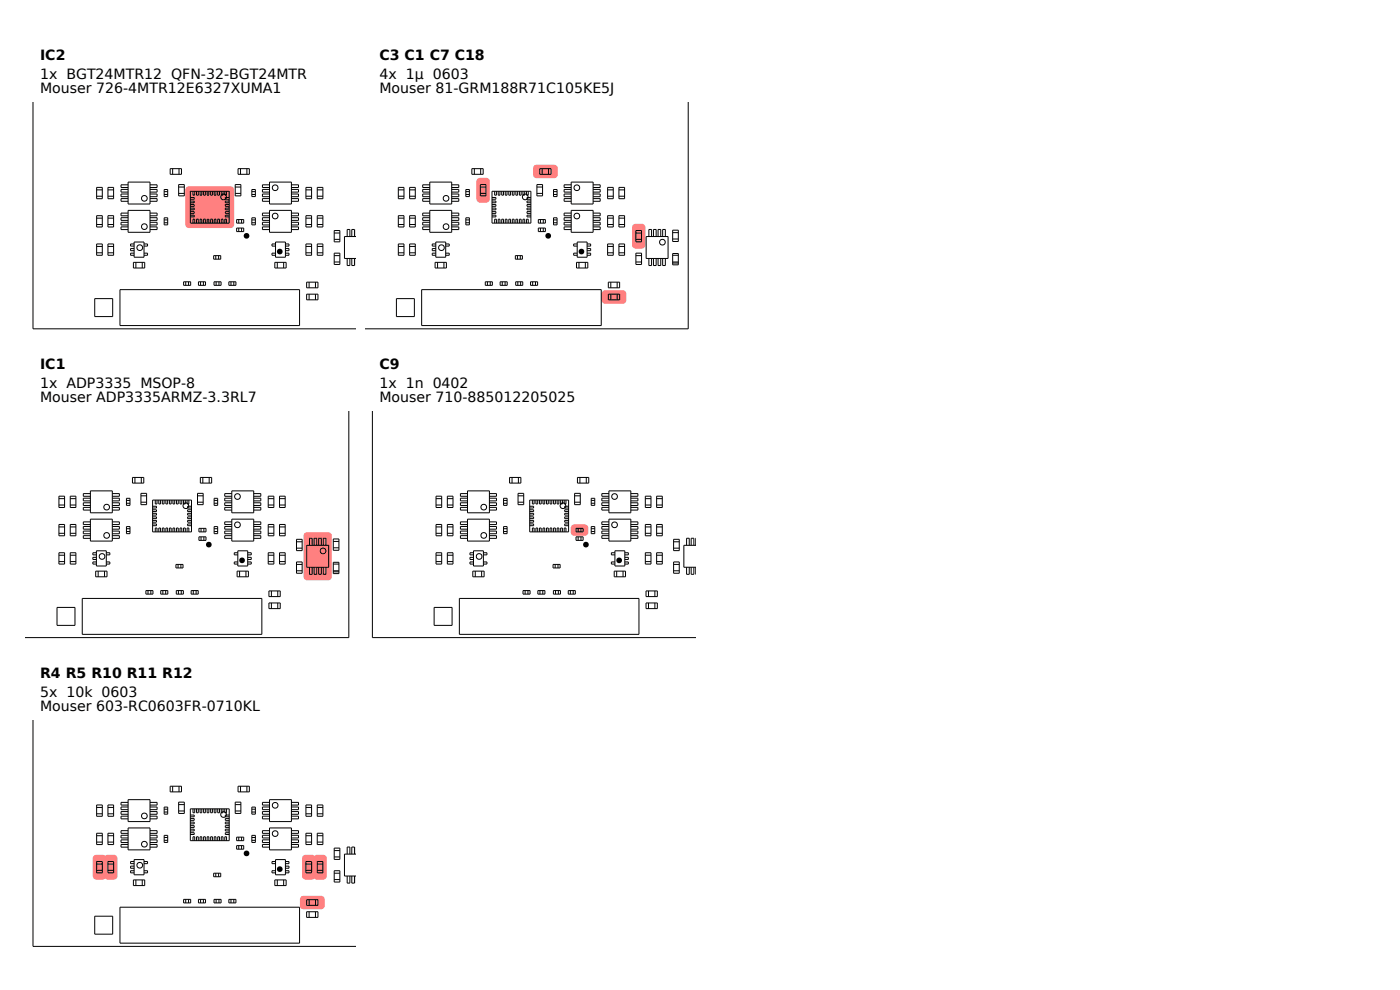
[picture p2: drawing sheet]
<svg xmlns="http://www.w3.org/2000/svg" width="297mm" height="210mm" viewBox="0 0 297 210" stroke-linecap="round" stroke-linejoin="round" font-family="sans-serif">
<path d="M39.5 39.7l.6-.2h8.8a.75 .75 0 0 1 .8 .8v7.3a.75 .75 0 0 1-.8 .8h-8.8a.75 .75 0 0 1-.8-.8v-7.3z" fill="#ff8080"/>
<g fill="none" stroke="#000" stroke-width=".21">
<path d="M7 21.7v48.1h68.6M20.5 39.8h1.2v2.4h-1.2zM22.9 39.8h1.2v2.4h-1.2zM27.2 38.6h4.6v4.7h-4.6zM27.2 39.2h-1.5v.6h1.5M31.8 39.2h1.5v.6h-1.5M36.1 35.8h2.4v1.2h-2.4zM36.6 35.8v1.2M37.9 39.2h1.2v2.4h-1.2zM37.9 39.7h1.2M38 35.8v1.2M49.9 39.2h1.2v2.4h-1.2z"/>
<path d="M49.9 39.7h1.2M50.5 35.8h2.4v1.2h-2.4zM51 35.8v1.2M52.4 35.8v1.2M57.2 38.6h4.6v4.7h-4.6zM57.2 39.2h-1.5v.6h1.5M61.8 39.2h1.5v.6h-1.5M64.9 39.8h1.2v2.4h-1.2zM67.3 39.8h1.2v2.4h-1.2zM20.5 46.3h1.2M20.5 47.6h1.2M20.5 45.8h1.2v2.4h-1.2z"/>
<path d="M20.5 51.8h1.2v2.4h-1.2zM20.5 52.3h1.2M20.5 53.6h1.2M20.5 40.3h1.2M20.5 41.6h1.2M22.9 46.3h1.2M22.9 47.6h1.2M22.9 45.8h1.2v2.4h-1.2zM22.9 52.3h1.2M22.9 53.6h1.2M22.9 51.8h1.2v2.4h-1.2zM22.9 40.3h1.2"/>
<path d="M22.9 41.6h1.2M27.2 45.2h-1.5v.6h1.5M27.2 46.2h-1.5v.6h1.5M27.2 40.2h-1.5v.6h1.5M27.2 44.6h4.6v4.7h-4.6zM27.2 42.1h-1.5v.6h1.5M27.2 41.2h-1.5v.5h1.5M27.2 47.2h-1.5v.5h1.5M27.2 48.1h-1.5v.6h1.5M28.3 55.7h2.4v1.2h-2.4zM28.5 53.7h-.8v.5h.8M28.5 51.8h-.8v.4h.8"/>
<path d="M28.5 51.3h2.1v3.3h-2.1zM28.5 52.7h-.8v.5h.8M28.8 55.7v1.2M30.2 55.7v1.2M30.6 53.7h.7v.5h-.7M30.6 51.8h.7v.4h-.7M31.8 45.2h1.5v.6h-1.5M31.8 46.2h1.5v.6h-1.5M31.8 40.2h1.5v.6h-1.5M31.8 42.1h1.5v.6h-1.5M31.8 41.2h1.5v.5h-1.5M31.8 47.2h1.5v.5h-1.5"/>
<path d="M31.8 48.1h1.5v.6h-1.5M34.8 40.2h.8v1.5h-.8zM34.8 46.2h.8v1.5h-.8zM34.8 46.7h.8M34.8 47.3h.8M34.8 40.7h.8M34.8 41.3h.8M37.9 41h1.2M39 59.8h1.5v.7h-1.5zM39.4 59.8v.7M40 59.8v.7M40.4 40.6h8.2v6.7h-8.2z"/>
<path d="M40.4 45.6h.8v.4h-.8M40.4 44.9h.8v.4h-.8M40.4 44.1h.8v.4h-.8M40.4 43.4h.8v.4h-.8M40.4 42.6h.8v.4h-.8M40.4 41.9h.8v.4h-.8M40.9 40.6v.8h.4v-.8M40.9 47.3v-.8h.4v.8M41.7 40.6v.8h.4v-.8M41.7 47.3v-.8h.4v.8M42.1 59.8h1.5v.7h-1.5zM42.4 40.6v.8h.4v-.8"/>
<path d="M42.4 47.3v-.8h.4v.8M42.6 59.8v.7M43.2 59.8v.7M43.2 40.6v.8h.4v-.8M43.2 47.3v-.8h.4v.8M43.9 40.6v.8h.4v-.8M43.9 47.3v-.8h.4v.8M44.7 40.6v.8h.4v-.8M44.7 47.3v-.8h.4v.8M45.3 54.2h1.5v.8h-1.5zM45.4 59.8h1.5v.7h-1.5zM45.4 40.6v.8h.4v-.8"/>
<path d="M45.4 47.3v-.8h.4v.8M45.8 54.2v.8M45.9 59.8v.7M46.2 40.6v.8h.4v-.8M46.2 47.3v-.8h.4v.8M46.4 54.2v.8M46.5 59.8v.7M46.9 40.6v.8h.4v-.8M46.9 47.3v-.8h.4v.8M47.7 40.6v.8h.4v-.8M47.7 47.3v-.8h.4v.8M48.6 59.8h1.5v.7h-1.5z"/>
<path d="M48.6 41.9h-.8v.4h.8M48.6 42.6h-.8v.4h.8M48.6 43.4h-.8v.4h.8M48.6 44.1h-.8v.4h.8M48.6 44.9h-.8v.4h.8M48.6 45.6h-.8v.4h.8M49 59.8v.7M49.6 59.8v.7M49.9 41h1.2M50.2 46.6h1.5v.7h-1.5zM50.2 48.4h1.5v.7h-1.5zM50.7 46.6v.7"/>
<path d="M50.7 48.4v.7M51.3 46.6v.7M51.3 48.4v.7M53.4 46.2h.8v1.5h-.8zM53.4 46.7h.8M53.4 47.3h.8M53.4 40.7h.8M53.4 41.3h.8M53.4 40.2h.8v1.5h-.8zM57.2 45.2h-1.5v.6h1.5M57.2 46.2h-1.5v.6h1.5M57.2 40.2h-1.5v.6h1.5"/>
<path d="M57.2 42.1h-1.5v.6h1.5M57.2 41.2h-1.5v.5h1.5M57.2 48.1h-1.5v.6h1.5M57.2 47.2h-1.5v.5h1.5M57.2 44.6h4.6v4.7h-4.6zM58.3 55.7h2.4v1.2h-2.4zM58.5 53.7h-.8v.5h.8M58.5 51.8h-.8v.4h.8M58.5 51.3h2.1v3.3h-2.1zM58.8 55.7v1.2M60.2 55.7v1.2M60.6 53.7h.7v.5h-.7"/>
<path d="M60.6 51.8h.7v.4h-.7M60.6 52.7h.7v.5h-.7M61.8 45.2h1.5v.6h-1.5M61.8 46.2h1.5v.6h-1.5M61.8 40.2h1.5v.6h-1.5M61.8 42.1h1.5v.6h-1.5M61.8 41.2h1.5v.5h-1.5M61.8 48.1h1.5v.6h-1.5M61.8 47.2h1.5v.5h-1.5M64.9 46.3h1.2M64.9 47.6h1.2M64.9 45.8h1.2v2.4h-1.2z"/>
<path d="M64.9 52.3h1.2M64.9 53.6h1.2M64.9 51.8h1.2v2.4h-1.2zM64.9 40.3h1.2M64.9 41.6h1.2M65.1 59.9h2.4v1.2h-2.4zM65.6 59.9v1.2M66.9 59.9v1.2M67.3 46.3h1.2M67.3 47.6h1.2M67.3 45.8h1.2v2.4h-1.2zM67.3 51.8h1.2v2.4h-1.2z"/>
<path d="M67.3 52.3h1.2M67.3 53.6h1.2M67.3 40.3h1.2M67.3 41.6h1.2M70.9 54.2h1.2M70.9 49.4h1.2M70.9 50.8h1.2M70.9 48.9h1.2v2.4h-1.2zM70.9 53.7h1.2v2.4h-1.2zM70.9 55.6h1.2M73.7 50.2v-1.5h.5v1.5M73.7 54.8v1.5h.5v-1.5"/>
<path d="M74.6 50.2v-1.5h.6v1.5M74.6 54.8v1.5h.6v-1.5M75.6 50.2h-2.5v4.6h2.5M20.1 63.4h3.8v3.8h-3.8zM25.5 61.4h38.1v7.7h-38.1zM65.1 62.4h2.4v1.2h-2.4zM65.6 62.4v1.2M66.9 62.4v1.2"/>
<circle cx="58.4" cy="39.8" r=".6"/>
<circle cx="29.6" cy="52.5" r=".6"/>
<circle cx="30.6" cy="42.1" r=".6"/>
<circle cx="30.6" cy="48.1" r=".6"/>
<circle cx="47.4" cy="41.8" r=".6"/>
<circle cx="58.4" cy="45.8" r=".6"/>
</g>
<g fill="#000">
<path d="M58.8 53.4a.6 .6 0 0 1 1.2 0 .6 .6 0 0 1-1.2 0zM22.8 21.7h1.4z"/>
<circle cx="52.3" cy="50" r=".6"/>
</g>
<path d="M64.6 113.1l.6-.2h4.5a.75 .75 0 0 1 .7 .8v8.7a.75 .75 0 0 1-.7 .7h-4.5a.75 .75 0 0 1-.8-.7v-8.7z" fill="#ff8080"/>
<g fill="none" stroke="#000" stroke-width=".21">
<path d="M74 87.2v48.1h-68.5M12.5 111.8h1.2M12.5 113.1h1.2M12.5 111.3h1.2v2.4h-1.2zM12.5 105.3h1.2v2.4h-1.2zM12.5 117.3h1.2v2.4h-1.2zM12.5 117.8h1.2M12.5 119.1h1.2M12.5 105.8h1.2M12.5 107.1h1.2M14.9 111.8h1.2M14.9 113.1h1.2"/>
<path d="M14.9 111.3h1.2v2.4h-1.2zM14.9 117.3h1.2v2.4h-1.2zM14.9 117.8h1.2M14.9 119.1h1.2M14.9 105.3h1.2v2.4h-1.2zM14.9 105.8h1.2M14.9 107.1h1.2M19.2 110.7h-1.5v.6h1.5M19.2 111.7h-1.5v.6h1.5M19.2 105.7h-1.5v.6h1.5M19.2 104.7h-1.5v.6h1.5M19.2 104.1h4.6v4.7h-4.6z"/>
<path d="M19.2 110.1h4.6v4.7h-4.6zM19.2 107.6h-1.5v.6h1.5M19.2 106.7h-1.5v.5h1.5M19.2 112.7h-1.5v.5h1.5M19.2 113.6h-1.5v.6h1.5M20.5 119.2h-.8v.5h.8M20.5 117.3h-.8v.4h.8M20.5 116.9h2.1v3.2h-2.1zM20.5 118.2h-.8v.5h.8M22.6 119.2h.7v.5h-.7M22.6 117.3h.7v.4h-.7M23.8 110.7h1.5v.6h-1.5"/>
<path d="M23.8 111.7h1.5v.6h-1.5M23.8 105.7h1.5v.6h-1.5M23.8 104.7h1.5v.6h-1.5M23.8 107.6h1.5v.6h-1.5M23.8 106.7h1.5v.5h-1.5M23.8 112.7h1.5v.5h-1.5M23.8 113.6h1.5v.6h-1.5M26.8 105.7h.8v1.5h-.8zM26.8 111.7h.8v1.5h-.8zM26.8 112.2h.8M26.8 112.8h.8M26.8 106.2h.8"/>
<path d="M26.8 106.8h.8M28.1 101.3h2.4v1.2h-2.4zM28.6 101.3v1.2M29.9 104.7h1.2v2.4h-1.2zM29.9 105.2h1.2M29.9 106.5h1.2M30 101.3v1.2M32.4 106.1h8.2v6.7h-8.2zM32.4 111.2h.8v.3h-.8M32.4 110.4h.8v.4h-.8M32.4 109.7h.8v.3h-.8M32.4 108.9h.8v.4h-.8"/>
<path d="M32.4 108.2h.8v.3h-.8M32.4 107.4h.8v.4h-.8M32.9 106.1v.8h.4v-.8M32.9 112.8v-.8h.4v.8M33.7 106.1v.8h.4v-.8M33.7 112.8v-.8h.4v.8M34.4 106.1v.8h.4v-.8M34.4 112.8v-.8h.4v.8M35.2 106.1v.8h.4v-.8M35.2 112.8v-.8h.4v.8M35.9 106.1v.8h.4v-.8M35.9 112.8v-.8h.4v.8"/>
<path d="M36.7 106.1v.8h.4v-.8M36.7 112.8v-.8h.4v.8M37.3 119.7h1.5v.8h-1.5zM37.4 106.1v.8h.4v-.8M37.4 112.8v-.8h.4v.8M37.8 119.7v.8M38.2 106.1v.8h.4v-.8M38.2 112.8v-.8h.4v.8M38.4 119.7v.8M38.9 106.1v.8h.4v-.8M38.9 112.8v-.8h.4v.8M39.7 106.1v.8h.4v-.8"/>
<path d="M39.7 112.8v-.8h.4v.8M40.6 107.4h-.8v.4h.8M40.6 108.2h-.8v.3h.8M40.6 108.9h-.8v.4h.8M40.6 109.7h-.8v.3h.8M40.6 110.4h-.8v.4h.8M40.6 111.2h-.8v.3h.8M41.9 104.7h1.2v2.4h-1.2zM41.9 105.2h1.2M41.9 106.5h1.2M42.2 112.1h1.5v.7h-1.5zM42.2 113.9h1.5v.7h-1.5z"/>
<path d="M42.5 101.3h2.4v1.2h-2.4zM42.7 112.1v.7M42.7 113.9v.7M43 101.3v1.2M43.3 112.1v.7M43.3 113.9v.7M44.4 101.3v1.2M45.4 111.7h.8v1.5h-.8zM45.4 112.2h.8M45.4 112.8h.8M45.4 106.2h.8M45.4 106.8h.8"/>
<path d="M45.4 105.7h.8v1.5h-.8zM49.2 110.7h-1.5v.6h1.5M49.2 111.7h-1.5v.6h1.5M49.2 105.7h-1.5v.6h1.5M49.2 104.7h-1.5v.6h1.5M49.2 104.1h4.6v4.7h-4.6zM49.2 107.6h-1.5v.6h1.5M49.2 106.7h-1.5v.5h1.5M49.2 113.6h-1.5v.6h1.5M49.2 112.7h-1.5v.5h1.5M49.2 110.1h4.6v4.7h-4.6zM50.5 119.2h-.8v.5h.8"/>
<path d="M50.5 117.3h-.8v.4h.8M50.5 116.9h2.1v3.2h-2.1zM52.6 119.2h.7v.5h-.7M52.6 117.3h.7v.4h-.7M52.6 118.2h.7v.5h-.7M53.8 110.7h1.5v.6h-1.5M53.8 111.7h1.5v.6h-1.5M53.8 105.7h1.5v.6h-1.5M53.8 104.7h1.5v.6h-1.5M53.8 107.6h1.5v.6h-1.5M53.8 106.7h1.5v.5h-1.5M53.8 113.6h1.5v.6h-1.5"/>
<path d="M53.8 112.7h1.5v.5h-1.5M56.9 111.8h1.2M56.9 113.1h1.2M56.9 111.3h1.2v2.4h-1.2zM56.9 117.3h1.2v2.4h-1.2zM56.9 117.8h1.2M56.9 119.1h1.2M56.9 105.3h1.2v2.4h-1.2zM56.9 105.8h1.2M56.9 107.1h1.2M59.3 111.8h1.2M59.3 113.1h1.2"/>
<path d="M59.3 111.3h1.2v2.4h-1.2zM59.3 105.3h1.2v2.4h-1.2zM59.3 117.3h1.2v2.4h-1.2zM59.3 117.8h1.2M59.3 119.1h1.2M59.3 105.8h1.2M59.3 107.1h1.2M62.9 119.7h1.2M62.9 114.9h1.2M62.9 116.3h1.2M62.9 114.4h1.2v2.4h-1.2zM62.9 119.2h1.2v2.4h-1.2z"/>
<path d="M65.1 115.7h4.6v4.6h-4.6zM65.7 115.7v-1.5h.5v1.5M66.6 115.7v-1.5h.6v1.5M67.6 115.7v-1.5h.6v1.5M68.6 115.7v-1.5h.6v1.5M70.7 114.3h1.2v2.4h-1.2zM70.7 119.3h1.2v2.4h-1.2zM70.7 119.7h1.2M70.7 114.9h1.2M70.7 116.2h1.2M12.1 128.9h3.8v3.8h-3.8zM17.5 127h38.1v7.6h-38.1z"/>
<path d="M20.3 121.2h2.4v1.2h-2.4zM20.8 121.2v1.2M22.2 121.2v1.2M31 125.3h1.5v.7h-1.5zM31.4 125.3v.7M32 125.3v.7M34.1 125.3h1.5v.7h-1.5zM34.6 125.3v.7M35.2 125.3v.7M37.4 125.3h1.5v.7h-1.5zM37.9 125.3v.7M38.5 125.3v.7"/>
<path d="M40.6 125.3h1.5v.7h-1.5zM41 125.3v.7M41.6 125.3v.7M50.3 121.2h2.4v1.2h-2.4zM50.8 121.2v1.2M52.2 121.2v1.2M57.1 125.4h2.4v1.2h-2.4zM57.1 127.9h2.4v1.2h-2.4zM57.6 125.4v1.2M57.6 127.9v1.2M58.9 125.4v1.2M58.9 127.9v1.2"/>
<path d="M62.9 121.1h1.2M65.7 120.3v1.5h.5v-1.5M66.6 120.3v1.5h.6v-1.5M67.6 120.3v1.5h.6v-1.5M68.6 120.3v1.5h.6v-1.5M70.7 121.1h1.2M70.7 121.3h1.2"/>
<circle cx="21.6" cy="118.1" r=".6"/>
<circle cx="22.6" cy="113.6" r=".6"/>
<circle cx="22.6" cy="107.6" r=".6"/>
<circle cx="39.4" cy="107.3" r=".6"/>
<circle cx="50.4" cy="105.3" r=".6"/>
<circle cx="50.4" cy="111.3" r=".6"/>
<circle cx="68.5" cy="116.9" r=".6"/>
</g>
<g fill="#000">
<path d="M50.8 118.9a.6 .6 0 0 1 1.2 0 .6 .6 0 0 1-1.2 0zM14.8 87.2h1.4z"/>
<circle cx="44.3" cy="115.5" r=".6"/>
</g>
<g fill="#ff8080">
<path d="M22.3 181.6a2.62 2.62 0 0 1 2.2-.2l.4 .4v.3v3.7a.75 .75 0 0 1-.7 .8h-1.4a.75 .75 0 0 1-.7-.8v-3.7z"/>
<path d="M19.9 181.6a2.62 2.62 0 0 1 2.2-.2l.4 .4v.3v3.7a.75 .75 0 0 1-.7 .8h-1.4a.75 .75 0 0 1-.7-.8v-3.7z"/>
<path d="M63.9 190.3l.5-.3h3.7a.75 .75 0 0 1 .8 .8v1.3a.75 .75 0 0 1-.8 .8h-3.7a.75 .75 0 0 1-.8-.8v-1.3z"/>
<path d="M66.7 181.6a2.62 2.62 0 0 1 2.2-.2l.4 .4v.3v3.7a.75 .75 0 0 1-.7 .8h-1.4a.75 .75 0 0 1-.7-.8v-3.7z"/>
<path d="M64.3 181.6a2.62 2.62 0 0 1 2.2-.2l.4 .4v.3v3.7a.75 .75 0 0 1-.7 .8h-1.4a.75 .75 0 0 1-.7-.8v-3.7z"/>
</g>
<g fill="none" stroke="#000" stroke-width=".21">
<path d="M7 152.7v48.1h68.6M20.5 177.3h1.2M20.5 178.6h1.2M20.5 176.8h1.2v2.4h-1.2zM20.5 170.8h1.2v2.4h-1.2zM20.5 171.3h1.2M20.5 172.6h1.2M22.9 177.3h1.2M22.9 178.6h1.2M22.9 176.8h1.2v2.4h-1.2zM22.9 170.8h1.2v2.4h-1.2zM22.9 171.3h1.2"/>
<path d="M22.9 172.6h1.2M27.2 176.2h-1.5v.6h1.5M27.2 177.2h-1.5v.6h1.5M27.2 171.2h-1.5v.6h1.5M27.2 170.2h-1.5v.6h1.5M27.2 169.6h4.6v4.7h-4.6zM27.2 175.6h4.6v4.7h-4.6zM27.2 173.1h-1.5v.6h1.5M27.2 172.2h-1.5v.5h1.5M27.2 178.2h-1.5v.5h1.5M27.2 179.2h-1.5v.5h1.5M31.8 176.2h1.5v.6h-1.5"/>
<path d="M31.8 177.2h1.5v.6h-1.5M31.8 171.2h1.5v.6h-1.5M31.8 170.2h1.5v.6h-1.5M31.8 173.1h1.5v.6h-1.5M31.8 172.2h1.5v.5h-1.5M31.8 178.2h1.5v.5h-1.5M31.8 179.2h1.5v.5h-1.5M34.8 171.2h.8v1.5h-.8zM34.8 177.2h.8v1.5h-.8zM34.8 177.7h.8M34.8 178.3h.8M34.8 171.7h.8"/>
<path d="M34.8 172.3h.8M36.1 166.8h2.4v1.2h-2.4zM36.6 166.8v1.2M37.9 170.2h1.2v2.4h-1.2zM37.9 170.7h1.2M37.9 172h1.2M38 166.8v1.2M40.4 171.6h8.2v6.7h-8.2zM40.4 176.7h.8v.3h-.8M40.4 175.9h.8v.4h-.8M40.4 175.2h.8v.3h-.8M40.4 174.4h.8v.4h-.8"/>
<path d="M40.4 173.7h.8v.3h-.8M40.4 172.9h.8v.4h-.8M40.9 171.6v.8h.4v-.8M40.9 178.3v-.8h.4v.8M41.7 171.6v.8h.4v-.8M41.7 178.3v-.8h.4v.8M42.4 171.6v.8h.4v-.8M42.4 178.3v-.8h.4v.8M43.2 171.6v.8h.4v-.8M43.2 178.3v-.8h.4v.8M43.9 171.6v.8h.4v-.8M43.9 178.3v-.8h.4v.8"/>
<path d="M44.7 171.6v.8h.4v-.8M44.7 178.3v-.8h.4v.8M45.4 171.6v.8h.4v-.8M45.4 178.3v-.8h.4v.8M46.2 171.6v.8h.4v-.8M46.2 178.3v-.8h.4v.8M46.9 171.6v.8h.4v-.8M46.9 178.3v-.8h.4v.8M47.7 171.6v.8h.4v-.8M47.7 178.3v-.8h.4v.8M48.6 172.9h-.8v.4h.8M48.6 173.7h-.8v.3h.8"/>
<path d="M48.6 174.4h-.8v.4h.8M48.6 175.2h-.8v.3h.8M48.6 175.9h-.8v.4h.8M48.6 176.7h-.8v.3h.8M49.9 170.2h1.2v2.4h-1.2zM49.9 170.7h1.2M49.9 172h1.2M50.2 177.6h1.5v.7h-1.5zM50.2 179.4h1.5v.7h-1.5zM50.5 166.8h2.4v1.2h-2.4zM50.7 177.6v.7M50.7 179.4v.7"/>
<path d="M51 166.8v1.2M51.3 177.6v.7M51.3 179.4v.7M52.4 166.8v1.2M53.4 177.2h.8v1.5h-.8zM53.4 177.7h.8M53.4 178.3h.8M53.4 171.7h.8M53.4 172.3h.8M53.4 171.2h.8v1.5h-.8zM57.2 176.2h-1.5v.6h1.5M57.2 177.2h-1.5v.6h1.5"/>
<path d="M57.2 171.2h-1.5v.6h1.5M57.2 170.2h-1.5v.6h1.5M57.2 169.6h4.6v4.7h-4.6zM57.2 173.1h-1.5v.6h1.5M57.2 172.2h-1.5v.5h1.5M57.2 179.2h-1.5v.5h1.5M57.2 178.2h-1.5v.5h1.5M57.2 175.6h4.6v4.7h-4.6zM61.8 176.2h1.5v.6h-1.5M61.8 177.2h1.5v.6h-1.5M61.8 171.2h1.5v.6h-1.5M61.8 170.2h1.5v.6h-1.5"/>
<path d="M61.8 173.1h1.5v.6h-1.5M61.8 172.2h1.5v.5h-1.5M61.8 179.2h1.5v.5h-1.5M61.8 178.2h1.5v.5h-1.5M64.9 177.3h1.2M64.9 178.6h1.2M64.9 176.8h1.2v2.4h-1.2zM64.9 170.8h1.2v2.4h-1.2zM64.9 171.3h1.2M64.9 172.6h1.2M67.3 177.3h1.2M67.3 178.6h1.2"/>
<path d="M67.3 176.8h1.2v2.4h-1.2zM67.3 170.8h1.2v2.4h-1.2zM67.3 171.3h1.2M67.3 172.6h1.2M70.9 179.9h1.2v2.4h-1.2zM20.1 194.4h3.8v3.8h-3.8zM20.5 182.8h1.2v2.4h-1.2zM20.5 183.3h1.2M20.5 184.6h1.2M22.9 183.3h1.2M22.9 184.6h1.2M22.9 182.8h1.2v2.4h-1.2z"/>
<path d="M25.5 192.5h38.1v7.6h-38.1zM28.3 186.7h2.4v1.2h-2.4zM28.5 184.7h-.8v.5h.8M28.5 182.8h-.8v.4h.8M28.5 182.4h2.1v3.2h-2.1zM28.5 183.7h-.8v.5h.8M28.8 186.7v1.2M30.2 186.7v1.2M30.6 184.7h.7v.5h-.7M30.6 182.8h.7v.4h-.7M39 190.8h1.5v.7h-1.5zM39.4 190.8v.7"/>
<path d="M40 190.8v.7M42.1 190.8h1.5v.7h-1.5zM42.6 190.8v.7M43.2 190.8v.7M45.3 185.2h1.5v.8h-1.5zM45.4 190.8h1.5v.7h-1.5zM45.8 185.2v.8M45.9 190.8v.7M46.4 185.2v.8M46.5 190.8v.7M48.6 190.8h1.5v.7h-1.5zM49 190.8v.7"/>
<path d="M49.6 190.8v.7M58.3 186.7h2.4v1.2h-2.4zM58.5 184.7h-.8v.5h.8M58.5 182.8h-.8v.4h.8M58.5 182.4h2.1v3.2h-2.1zM58.8 186.7v1.2M60.2 186.7v1.2M60.6 184.7h.7v.5h-.7M60.6 182.8h.7v.4h-.7M60.6 183.7h.7v.5h-.7M64.9 183.3h1.2M64.9 184.6h1.2"/>
<path d="M64.9 182.8h1.2v2.4h-1.2zM65.1 190.9h2.4v1.2h-2.4zM65.1 193.4h2.4v1.2h-2.4zM65.6 190.9v1.2M65.6 193.4v1.2M66.9 190.9v1.2M66.9 193.4v1.2M67.3 182.8h1.2v2.4h-1.2zM67.3 183.3h1.2M67.3 184.6h1.2M70.9 185.2h1.2M70.9 180.4h1.2"/>
<path d="M70.9 181.8h1.2M70.9 184.7h1.2v2.4h-1.2zM70.9 186.6h1.2M73.7 181.2v-1.5h.5v1.5M73.7 185.8v1.5h.5v-1.5M74.6 181.2v-1.5h.6v1.5M74.6 185.8v1.5h.6v-1.5M75.6 181.2h-2.5v4.6h2.5"/>
<circle cx="30.6" cy="179.1" r=".6"/>
<circle cx="30.6" cy="173.1" r=".6"/>
<circle cx="47.4" cy="172.8" r=".6"/>
<circle cx="58.4" cy="170.8" r=".6"/>
<circle cx="58.4" cy="176.8" r=".6"/>
<circle cx="29.6" cy="183.6" r=".6"/>
</g>
<g fill="#000">
<path d="M58.8 184.4a.6 .6 0 0 1 1.2 0 .6 .6 0 0 1-1.2 0zM22.8 152.7h1.4z"/>
<circle cx="52.3" cy="181" r=".6"/>
</g>
<g fill="#ff8080">
<path d="M113.3 35.2l.5-.2h3.8a.75 .75 0 0 1 .7 .7v1.4a.75 .75 0 0 1-.7 .7h-3.8a.75 .75 0 0 1-.7-.7v-1.4z"/>
<path d="M134.3 47.7a2.62 2.62 0 0 1 2.2-.2l.4 .4v.3v3.8a.75 .75 0 0 1-.7 .7h-1.4a.75 .75 0 0 1-.7-.7v-3.8z"/>
<path d="M127.9 61.8l.5-.2h3.7a.75 .75 0 0 1 .8 .7v1.4a.75 .75 0 0 1-.8 .7h-3.7a.75 .75 0 0 1-.8-.7v-1.4z"/>
<path d="M101.3 37.9a2.62 2.62 0 0 1 2.2-.1l.4 .4v.3v3.7a.75 .75 0 0 1-.7 .8h-1.4a.75 .75 0 0 1-.7-.8v-3.7z"/>
</g>
<g fill="none" stroke="#000" stroke-width=".21">
<path d="M84.5 39.8h1.2v2.4h-1.2zM86.9 39.8h1.2v2.4h-1.2zM91.2 38.6h4.6v4.7h-4.6zM91.2 39.2h-1.5v.6h1.5M95.8 39.2h1.5v.6h-1.5M100.1 35.8h2.4v1.2h-2.4zM100.6 35.8v1.2M101.9 39.2h1.2v2.4h-1.2zM101.9 39.7h1.2M102 35.8v1.2M113.9 39.2h1.2v2.4h-1.2zM113.9 39.7h1.2"/>
<path d="M114.5 35.8h2.4v1.2h-2.4zM115 35.8v1.2M116.4 35.8v1.2M121.2 38.6h4.6v4.7h-4.6zM121.2 39.2h-1.5v.6h1.5M125.8 39.2h1.5v.6h-1.5M128.9 39.8h1.2v2.4h-1.2zM131.3 39.8h1.2v2.4h-1.2zM146 21.7v48.1h-68.5M84.5 46.3h1.2M84.5 47.6h1.2M84.5 45.8h1.2v2.4h-1.2z"/>
<path d="M84.5 51.8h1.2v2.4h-1.2zM84.5 52.3h1.2M84.5 53.6h1.2M84.5 40.3h1.2M84.5 41.6h1.2M86.9 46.3h1.2M86.9 47.6h1.2M86.9 45.8h1.2v2.4h-1.2zM86.9 51.8h1.2v2.4h-1.2zM86.9 52.3h1.2M86.9 53.6h1.2M86.9 40.3h1.2"/>
<path d="M86.9 41.6h1.2M91.2 45.2h-1.5v.6h1.5M91.2 46.2h-1.5v.6h1.5M91.2 40.2h-1.5v.6h1.5M91.2 44.6h4.6v4.7h-4.6zM91.2 42.1h-1.5v.6h1.5M91.2 41.2h-1.5v.5h1.5M91.2 47.2h-1.5v.5h1.5M91.2 48.1h-1.5v.6h1.5M92.3 55.7h2.4v1.2h-2.4zM92.5 53.7h-.8v.5h.8M92.5 51.8h-.8v.4h.8"/>
<path d="M92.5 51.3h2.1v3.3h-2.1zM92.5 52.7h-.8v.5h.8M92.8 55.7v1.2M94.2 55.7v1.2M94.6 53.7h.7v.5h-.7M94.6 51.8h.7v.4h-.7M95.8 45.2h1.5v.6h-1.5M95.8 46.2h1.5v.6h-1.5M95.8 40.2h1.5v.6h-1.5M95.8 42.1h1.5v.6h-1.5M95.8 41.2h1.5v.5h-1.5M95.8 47.2h1.5v.5h-1.5"/>
<path d="M95.8 48.1h1.5v.6h-1.5M98.8 40.2h.8v1.5h-.8zM98.8 46.2h.8v1.5h-.8zM98.8 46.7h.8M98.8 47.3h.8M98.8 40.7h.8M98.8 41.3h.8M101.9 41h1.2M103 59.8h1.5v.7h-1.5zM103.4 59.8v.7M104 59.8v.7M104.4 40.6h8.2v6.7h-8.2z"/>
<path d="M104.4 45.6h.8v.4h-.8M104.4 44.9h.8v.4h-.8M104.4 44.1h.8v.4h-.8M104.4 43.4h.8v.4h-.8M104.4 42.6h.8v.4h-.8M104.4 41.9h.8v.4h-.8M104.9 40.6v.8h.4v-.8M104.9 47.3v-.8h.4v.8M105.7 40.6v.8h.4v-.8M105.7 47.3v-.8h.4v.8M106.1 59.8h1.5v.7h-1.5zM106.5 40.6v.8h.3v-.8"/>
<path d="M106.5 47.3v-.8h.3v.8M106.6 59.8v.7M107.2 59.8v.7M107.2 40.6v.8h.4v-.8M107.2 47.3v-.8h.4v.8M108 40.6v.8h.3v-.8M108 47.3v-.8h.3v.8M108.7 40.6v.8h.4v-.8M108.7 47.3v-.8h.4v.8M109.3 54.2h1.5v.8h-1.5zM109.4 59.8h1.5v.7h-1.5zM109.5 40.6v.8h.3v-.8"/>
<path d="M109.5 47.3v-.8h.3v.8M109.8 54.2v.8M109.9 59.8v.7M110.2 40.6v.8h.4v-.8M110.2 47.3v-.8h.4v.8M110.4 54.2v.8M110.5 59.8v.7M111 40.6v.8h.3v-.8M111 47.3v-.8h.3v.8M111.7 40.6v.8h.4v-.8M111.7 47.3v-.8h.4v.8M112.6 59.8h1.5v.7h-1.5z"/>
<path d="M112.6 41.9h-.8v.4h.8M112.6 42.6h-.8v.4h.8M112.6 43.4h-.8v.4h.8M112.6 44.1h-.8v.4h.8M112.6 44.9h-.8v.4h.8M112.6 45.6h-.8v.4h.8M113 59.8v.7M113.6 59.8v.7M113.9 41h1.2M114.2 46.6h1.5v.7h-1.5zM114.2 48.4h1.5v.7h-1.5zM114.7 46.6v.7"/>
<path d="M114.7 48.4v.7M115.3 46.6v.7M115.3 48.4v.7M117.4 46.2h.8v1.5h-.8zM117.4 46.7h.8M117.4 47.3h.8M117.4 40.7h.8M117.4 41.3h.8M117.4 40.2h.8v1.5h-.8zM121.2 45.2h-1.5v.6h1.5M121.2 46.2h-1.5v.6h1.5M121.2 40.2h-1.5v.6h1.5"/>
<path d="M121.2 42.1h-1.5v.6h1.5M121.2 41.2h-1.5v.5h1.5M121.2 48.1h-1.5v.6h1.5M121.2 47.2h-1.5v.5h1.5M121.2 44.6h4.6v4.7h-4.6zM122.3 55.7h2.4v1.2h-2.4zM122.5 53.7h-.8v.5h.8M122.5 51.8h-.8v.4h.8M122.5 51.3h2.1v3.3h-2.1zM122.8 55.7v1.2M124.2 55.7v1.2M124.6 53.7h.7v.5h-.7"/>
<path d="M124.6 51.8h.7v.4h-.7M124.6 52.7h.7v.5h-.7M125.8 45.2h1.5v.6h-1.5M125.8 46.2h1.5v.6h-1.5M125.8 40.2h1.5v.6h-1.5M125.8 42.1h1.5v.6h-1.5M125.8 41.2h1.5v.5h-1.5M125.8 48.1h1.5v.6h-1.5M125.8 47.2h1.5v.5h-1.5M128.9 46.3h1.2M128.9 47.6h1.2M128.9 45.8h1.2v2.4h-1.2z"/>
<path d="M128.9 51.8h1.2v2.4h-1.2zM128.9 52.3h1.2M128.9 53.6h1.2M128.9 40.3h1.2M128.9 41.6h1.2M129.1 59.9h2.4v1.2h-2.4zM129.6 59.9v1.2M130.9 59.9v1.2M131.3 46.3h1.2M131.3 47.6h1.2M131.3 45.8h1.2v2.4h-1.2zM131.3 51.8h1.2v2.4h-1.2z"/>
<path d="M131.3 52.3h1.2M131.3 53.6h1.2M131.3 40.3h1.2M131.3 41.6h1.2M134.9 55.6h1.2M134.9 54.2h1.2M134.9 49.4h1.2M134.9 50.8h1.2M134.9 48.9h1.2v2.4h-1.2zM134.9 53.7h1.2v2.4h-1.2zM137.1 50.2h4.6v4.6h-4.6zM137.7 50.2v-1.5h.5v1.5"/>
<path d="M137.7 54.8v1.5h.5v-1.5M138.6 50.2v-1.5h.6v1.5M138.6 54.8v1.5h.6v-1.5M139.6 50.2v-1.5h.6v1.5M139.6 54.8v1.5h.6v-1.5M140.6 50.2v-1.5h.6v1.5M140.6 54.8v1.5h.6v-1.5M142.7 48.8h1.2v2.4h-1.2zM142.7 53.8h1.2v2.4h-1.2zM142.7 55.6h1.2M142.7 55.8h1.2M142.7 54.2h1.2"/>
<path d="M142.7 49.4h1.2M142.7 50.7h1.2M84.1 63.4h3.8v3.8h-3.8zM89.5 61.4h38.1v7.7h-38.1zM129.1 62.4h2.4v1.2h-2.4zM129.6 62.4v1.2M130.9 62.4v1.2"/>
<circle cx="122.4" cy="39.8" r=".6"/>
<circle cx="93.7" cy="52.5" r=".6"/>
<circle cx="94.6" cy="42.1" r=".6"/>
<circle cx="94.6" cy="48.1" r=".6"/>
<circle cx="111.4" cy="41.8" r=".6"/>
<circle cx="122.4" cy="45.8" r=".6"/>
<circle cx="140.5" cy="51.4" r=".6"/>
</g>
<g fill="#000">
<path d="M122.8 53.4a.6 .6 0 0 1 1.2 0 .6 .6 0 0 1-1.2 0zM86.8 21.7h1.4z"/>
<circle cx="116.3" cy="50" r=".6"/>
</g>
<path d="M121.3 111.5l.5-.2h2.3a.75 .75 0 0 1 .7 .7v.9a.75 .75 0 0 1-.7 .8h-2.3a.75 .75 0 0 1-.7-.8v-.9z" fill="#ff8080"/>
<g fill="none" stroke="#000" stroke-width=".21">
<path d="M79 87.2v48.1h68.6M92.5 111.8h1.2M92.5 113.1h1.2M92.5 111.3h1.2v2.4h-1.2zM92.5 105.3h1.2v2.4h-1.2zM92.5 117.3h1.2v2.4h-1.2zM92.5 117.8h1.2M92.5 119.1h1.2M92.5 105.8h1.2M92.5 107.1h1.2M94.9 111.8h1.2M94.9 113.1h1.2"/>
<path d="M94.9 111.3h1.2v2.4h-1.2zM94.9 117.8h1.2M94.9 119.1h1.2M94.9 117.3h1.2v2.4h-1.2zM94.9 105.3h1.2v2.4h-1.2zM94.9 105.8h1.2M94.9 107.1h1.2M99.2 110.7h-1.5v.6h1.5M99.2 111.7h-1.5v.6h1.5M99.2 105.7h-1.5v.6h1.5M99.2 104.7h-1.5v.6h1.5M99.2 104.1h4.6v4.7h-4.6z"/>
<path d="M99.2 110.1h4.6v4.7h-4.6zM99.2 107.6h-1.5v.6h1.5M99.2 106.7h-1.5v.5h1.5M99.2 112.7h-1.5v.5h1.5M99.2 113.6h-1.5v.6h1.5M100.5 119.2h-.8v.5h.8M100.5 117.3h-.8v.4h.8M100.5 116.9h2.1v3.2h-2.1zM100.5 118.2h-.8v.5h.8M102.6 119.2h.7v.5h-.7M102.6 117.3h.7v.4h-.7M103.8 110.7h1.5v.6h-1.5"/>
<path d="M103.8 111.7h1.5v.6h-1.5M103.8 105.7h1.5v.6h-1.5M103.8 104.7h1.5v.6h-1.5M103.8 107.6h1.5v.6h-1.5M103.8 106.7h1.5v.5h-1.5M103.8 112.7h1.5v.5h-1.5M103.8 113.6h1.5v.6h-1.5M106.8 105.7h.8v1.5h-.8zM106.8 111.7h.8v1.5h-.8zM106.8 112.2h.8M106.8 112.8h.8M106.8 106.2h.8"/>
<path d="M106.8 106.8h.8M108.1 101.3h2.4v1.2h-2.4zM108.6 101.3v1.2M109.9 104.7h1.2v2.4h-1.2zM109.9 105.2h1.2M109.9 106.5h1.2M110 101.3v1.2M112.4 106.1h8.2v6.7h-8.2zM112.4 111.2h.8v.3h-.8M112.4 110.4h.8v.4h-.8M112.4 109.7h.8v.3h-.8M112.4 108.9h.8v.4h-.8"/>
<path d="M112.4 108.2h.8v.3h-.8M112.4 107.4h.8v.4h-.8M113 106.1v.8h.3v-.8M113 112.8v-.8h.3v.8M113.7 106.1v.8h.4v-.8M113.7 112.8v-.8h.4v.8M114.5 106.1v.8h.3v-.8M114.5 112.8v-.8h.3v.8M115.2 106.1v.8h.4v-.8M115.2 112.8v-.8h.4v.8M116 106.1v.8h.3v-.8M116 112.8v-.8h.3v.8"/>
<path d="M116.7 106.1v.8h.4v-.8M116.7 112.8v-.8h.4v.8M117.3 119.7h1.5v.8h-1.5zM117.5 106.1v.8h.3v-.8M117.5 112.8v-.8h.3v.8M117.8 119.7v.8M118.2 106.1v.8h.4v-.8M118.2 112.8v-.8h.4v.8M118.4 119.7v.8M119 106.1v.8h.3v-.8M119 112.8v-.8h.3v.8M119.7 106.1v.8h.4v-.8"/>
<path d="M119.7 112.8v-.8h.4v.8M120.6 107.4h-.8v.4h.8M120.6 108.2h-.8v.3h.8M120.6 108.9h-.8v.4h.8M120.6 109.7h-.8v.3h.8M120.6 110.4h-.8v.4h.8M120.6 111.2h-.8v.3h.8M121.9 104.7h1.2v2.4h-1.2zM121.9 105.2h1.2M121.9 106.5h1.2M122.2 112.1h1.5v.7h-1.5zM122.2 113.9h1.5v.7h-1.5z"/>
<path d="M122.5 101.3h2.4v1.2h-2.4zM122.7 112.1v.7M122.7 113.9v.7M123 101.3v1.2M123.3 112.1v.7M123.3 113.9v.7M124.4 101.3v1.2M125.4 111.7h.8v1.5h-.8zM125.4 112.2h.8M125.4 112.8h.8M125.4 106.2h.8M125.4 106.8h.8"/>
<path d="M125.4 105.7h.8v1.5h-.8zM129.2 110.7h-1.5v.6h1.5M129.2 111.7h-1.5v.6h1.5M129.2 105.7h-1.5v.6h1.5M129.2 104.7h-1.5v.6h1.5M129.2 104.1h4.6v4.7h-4.6zM129.2 107.6h-1.5v.6h1.5M129.2 106.7h-1.5v.5h1.5M129.2 113.6h-1.5v.6h1.5M129.2 112.7h-1.5v.5h1.5M129.2 110.1h4.6v4.7h-4.6zM130.5 119.2h-.8v.5h.8"/>
<path d="M130.5 117.3h-.8v.4h.8M130.5 116.9h2.1v3.2h-2.1zM132.6 119.2h.7v.5h-.7M132.6 117.3h.7v.4h-.7M132.6 118.2h.7v.5h-.7M133.8 110.7h1.5v.6h-1.5M133.8 111.7h1.5v.6h-1.5M133.8 105.7h1.5v.6h-1.5M133.8 104.7h1.5v.6h-1.5M133.8 107.6h1.5v.6h-1.5M133.8 106.7h1.5v.5h-1.5M133.8 113.6h1.5v.6h-1.5"/>
<path d="M133.8 112.7h1.5v.5h-1.5M136.9 111.8h1.2M136.9 113.1h1.2M136.9 111.3h1.2v2.4h-1.2zM136.9 117.8h1.2M136.9 119.1h1.2M136.9 117.3h1.2v2.4h-1.2zM136.9 105.3h1.2v2.4h-1.2zM136.9 105.8h1.2M136.9 107.1h1.2M139.3 111.8h1.2M139.3 113.1h1.2"/>
<path d="M139.3 111.3h1.2v2.4h-1.2zM139.3 105.3h1.2v2.4h-1.2zM139.3 117.3h1.2v2.4h-1.2zM139.3 117.8h1.2M139.3 119.1h1.2M139.3 105.8h1.2M139.3 107.1h1.2M142.9 119.7h1.2M142.9 114.9h1.2M142.9 116.3h1.2M142.9 114.4h1.2v2.4h-1.2zM142.9 119.2h1.2v2.4h-1.2z"/>
<path d="M145.7 115.7v-1.5h.5v1.5M146.6 115.7v-1.5h.6v1.5M147.6 115.7h-2.5v4.6h2.5M92.1 128.9h3.8v3.8h-3.8zM97.5 127h38.1v7.6h-38.1zM100.3 121.2h2.4v1.2h-2.4zM100.8 121.2v1.2M102.2 121.2v1.2M111 125.3h1.5v.7h-1.5zM111.4 125.3v.7M112 125.3v.7M114.1 125.3h1.5v.7h-1.5z"/>
<path d="M114.6 125.3v.7M115.2 125.3v.7M117.4 125.3h1.5v.7h-1.5zM117.9 125.3v.7M118.5 125.3v.7M120.6 125.3h1.5v.7h-1.5zM121 125.3v.7M121.6 125.3v.7M130.3 121.2h2.4v1.2h-2.4zM130.8 121.2v1.2M132.2 121.2v1.2M137.1 125.4h2.4v1.2h-2.4z"/>
<path d="M137.1 127.9h2.4v1.2h-2.4zM137.6 125.4v1.2M137.6 127.9v1.2M138.9 125.4v1.2M138.9 127.9v1.2M142.9 121.1h1.2M145.7 120.3v1.5h.5v-1.5M146.6 120.3v1.5h.6v-1.5"/>
<circle cx="101.7" cy="118.1" r=".6"/>
<circle cx="102.6" cy="107.6" r=".6"/>
<circle cx="102.6" cy="113.6" r=".6"/>
<circle cx="119.4" cy="107.3" r=".6"/>
<circle cx="130.4" cy="105.3" r=".6"/>
<circle cx="130.4" cy="111.3" r=".6"/>
</g>
<g fill="#000">
<path d="M130.8 118.9a.6 .6 0 0 1 1.2 0 .6 .6 0 0 1-1.2 0zM94.8 87.2h1.4z"/>
<circle cx="124.3" cy="115.5" r=".6"/>
</g>
<g font-size="3">
<text x="8.5" y="12.8">IC2</text>
<text x="8.5" y="16.8">1x BGT24MTR12 QFN-32-BGT24MTR</text>
<text x="80.5" y="12.8">C3 C1 C7 C18</text>
<text x="80.5" y="16.8">4x 1µ 0603</text>
<text x="8.5" y="19.8">Mouser 726-4MTR12E6327XUMA1</text>
<text x="80.5" y="19.8">Mouser 81-GRM188R71C105KE5J</text>
<text x="8.5" y="78.3">IC1</text>
<text x="8.5" y="82.3">1x ADP3335 MSOP-8</text>
<text x="80.5" y="78.3">C9</text>
<text x="80.5" y="82.3">1x 1n 0402</text>
<text x="8.5" y="85.3">Mouser ADP3335ARMZ-3.3RL7</text>
<text x="80.5" y="85.3">Mouser 710-885012205025</text>
<text x="8.5" y="143.8">R4 R5 R10 R11 R12</text>
<text x="8.5" y="147.8">5x 10k 0603</text>
<text x="8.5" y="150.8">Mouser 603-RC0603FR-0710KL</text>
</g>
</svg>
